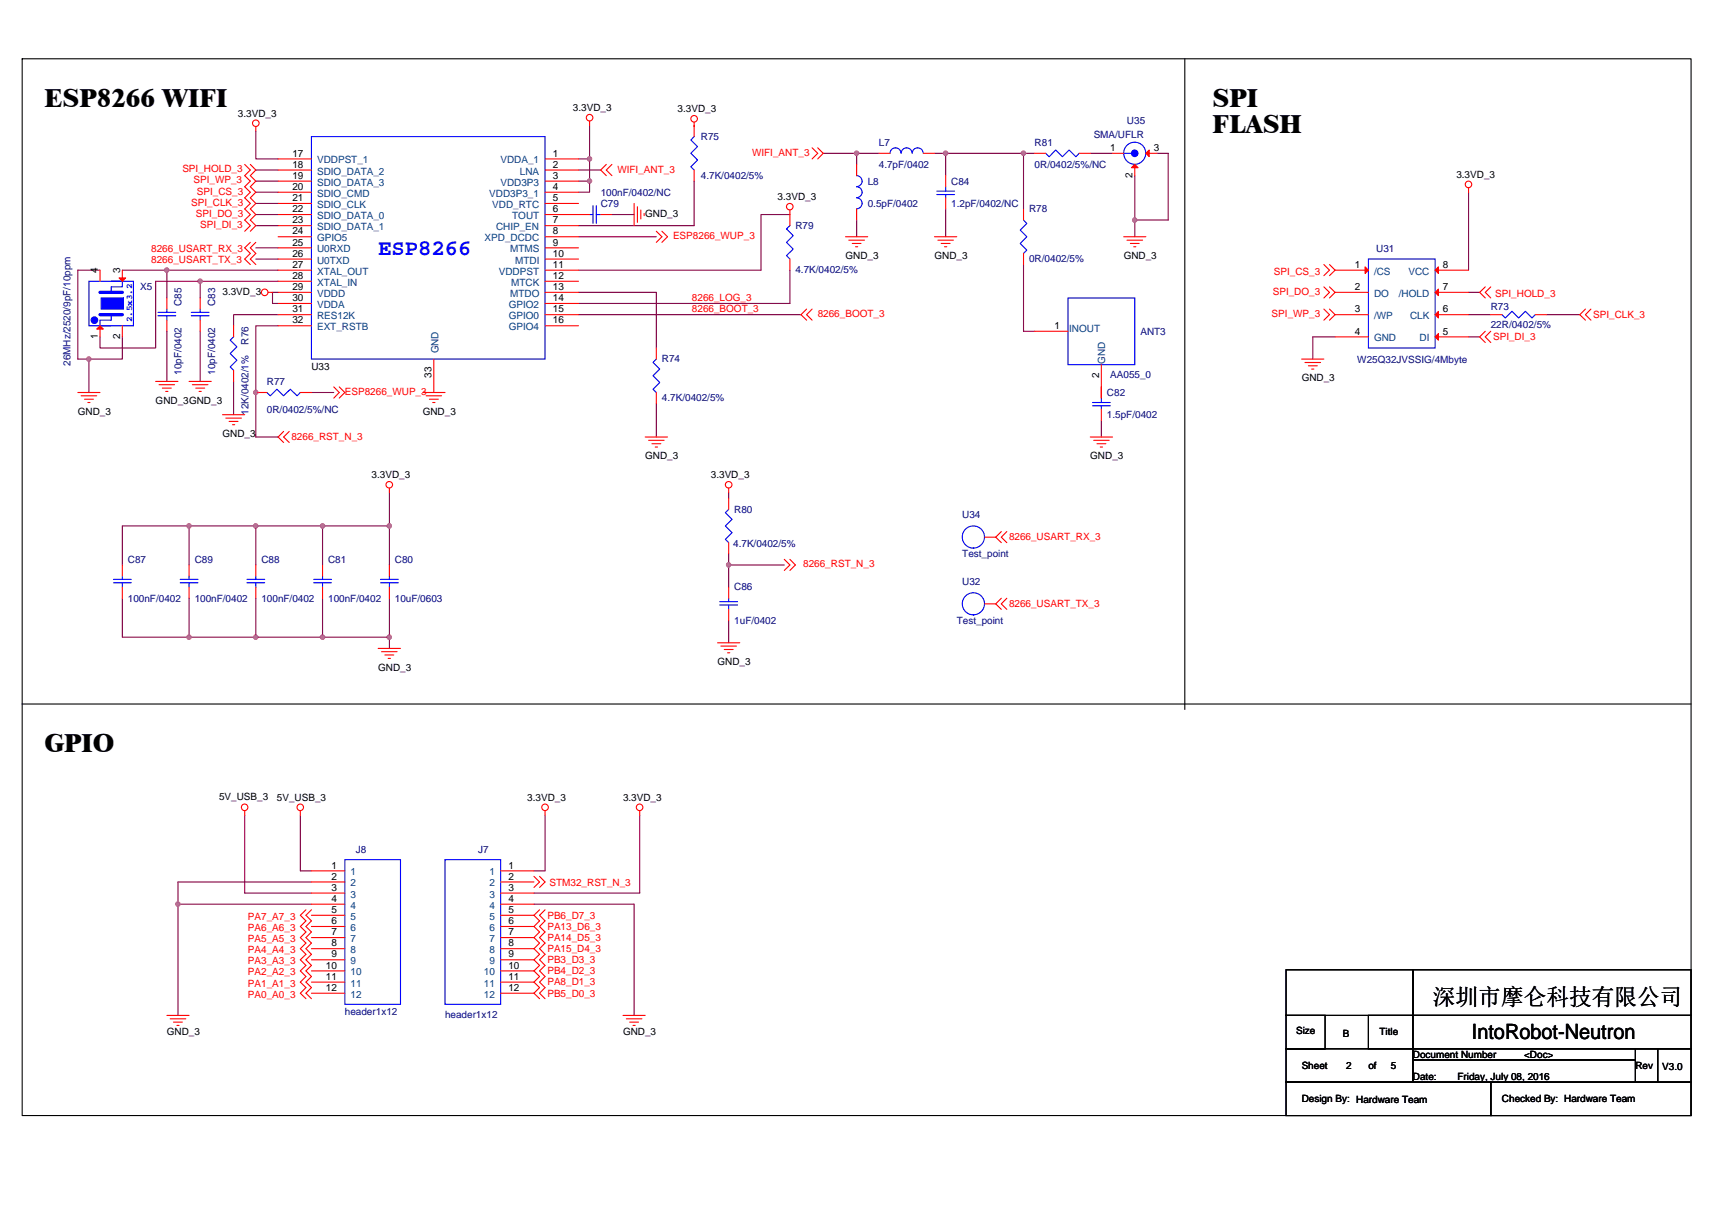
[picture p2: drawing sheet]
<svg xmlns="http://www.w3.org/2000/svg" width="297mm" height="210mm" viewBox="0 0 297 210" stroke-linecap="round" stroke-linejoin="round" font-family="sans-serif">
<g fill="none" stroke="#000" stroke-width=".19">
<path d="M3.8 10.2h289.6v183.4h-289.6zM205.6 10.2v112.9M3.8 122.2h289.6M223.1 168.3h22v7.9h-22zM223.1 176.2h6.8v5.8h-6.8zM237.4 176.2h7.7v5.8h-7.7zM245.1 176.2h48.3v5.8h-48.3zM245.1 168.3h48.3v7.9h-48.3zM223.1 182h22v5.8h-22zM223.1 187.8h35.6v5.8h-35.6zM245.1 182h38.7v1.9h-38.7zM245.1 183.9h38.7v3.9h-38.7z"/>
<path d="M258.7 187.8h34.7v5.8h-34.7zM283.8 182h3.8v5.8h-3.8zM287.6 182h5.8v5.8h-5.8z"/>
</g>
<g fill="none" stroke="#800040" stroke-width=".19">
<path d="M44.4 33.4h3.9M44.4 35.3h3.9M44.4 37.2h3.9M44.4 39.2h3.9M44.4 22.8v4.8h3.9M44.4 29.5h3.9M44.4 31.4h3.9M100.4 29.5h3.8M100.4 27.6h1.9M100.4 31.4h1.9M102.3 21.8v5.8M102.3 27.6v3.8"/>
<path d="M102.3 31.4v2h-1.9M106.2 37.2h3.8M120.4 31.4v7.8h-20M120.4 21.8v.2M137.1 37.2h-5.1v9.7h-31.6M142.8 26.6h5.8M148.6 26.6h3.9M148.6 26.6v1.9M148.6 38.2v2.9M162.1 26.6h2M164.1 26.6h13.5M164.1 26.6v3.9"/>
<path d="M164.1 36.3v4.8M177.6 26.6h1.9M177.6 26.6v9.7M189.2 26.6h3.8M196.9 38.2v2.9M200.7 26.6h2v11.6h-5.8v-7.7M254.8 33.4v13.5M17.4 46.9h-3.9v15.4h1.9v5.8M21.2 46.9h7.8v4.8M21.2 58.5v3.8h-5.8M29 46.9h19.3M29 57.5v8.7"/>
<path d="M34.7 51.7v-2.9h-7.7v11.6h-9.6v-1.9M34.7 57.5v8.7M34.7 48.8h13.6M44.4 43h3.9M44.4 45h3.9M48.3 54.6h-7.8v1.9M48.3 56.5h-3.9v11.6v7.7h3.9M48.3 50.7h-1v2h1M100.4 50.7h13.5v9.7M100.4 41.1h13.5M100.4 54.6h38.6M137.1 46.9v5.8h-36.7"/>
<path d="M177.6 45.9v11.6h1.9M231.6 58.5h-3.8v3.8M254.8 58.5h1.9M254.8 50.7h1.9M254.8 54.6h3.9M268.3 54.6h5.8M40.5 66.2v5.8M54 68.1h3.9M113.9 70v5.8M191.1 72.9v2.9M191.1 67.1v2M32.8 91.3h11.6"/>
<path d="M32.8 91.3h-11.6v6.7M32.8 91.3v6.7M44.4 91.3v6.7M44.4 91.3h11.6M56 91.3h11.6M56 91.3v6.7M67.6 85.5v5.8M67.6 91.3v6.7M126.4 98h9.7M126.4 85.5v.9M126.4 96.1v1.9M126.4 98v3.9"/>
<path d="M21.2 103.8v6.8h11.6M32.8 103.8v6.8M32.8 110.6h11.6M44.4 103.8v6.8M44.4 110.6h11.6M56 103.8v6.8M56 110.6h11.6M67.6 103.8v6.8M67.6 110.6v1.9M126.4 107.7v3.8M42.5 141.5v13.5h11.5M52.1 141.5v9.6h1.9"/>
<path d="M54 153.1h-23.1v3.8M54 156.9h-23.1v19.3M92.6 156.9h17.4v19.3M94.6 141.5v9.6h-2M111 141.5v13.5h-18.4"/>
</g>
<g fill="#f0f" stroke="#f0f" stroke-width=".19">
<circle cx="28.9" cy="46.9" r=".38"/>
<circle cx="34.7" cy="48.8" r=".38"/>
<circle cx="15.4" cy="62.3" r=".38"/>
<circle cx="148.6" cy="26.6" r=".38"/>
<circle cx="44.4" cy="68.1" r=".38"/>
<circle cx="102.3" cy="27.6" r=".38"/>
<circle cx="102.3" cy="31.4" r=".38"/>
<circle cx="67.5" cy="91.3" r=".38"/>
<circle cx="67.5" cy="110.6" r=".38"/>
<circle cx="196.9" cy="38.2" r=".38"/>
<circle cx="177.6" cy="26.6" r=".38"/>
<circle cx="44.4" cy="91.3" r=".38"/>
<circle cx="32.8" cy="91.3" r=".38"/>
<circle cx="56" cy="91.3" r=".38"/>
<circle cx="44.4" cy="110.6" r=".38"/>
<circle cx="32.8" cy="110.6" r=".38"/>
<circle cx="56" cy="110.6" r=".38"/>
<circle cx="126.4" cy="98" r=".38"/>
<circle cx="30.9" cy="156.9" r=".38"/>
<circle cx="164.1" cy="26.6" r=".38"/>
</g>
<g fill="none" stroke="#f00" stroke-width=".19">
<path d="M42.5 28.5l.9 1-.9 1 .9 .9-.9 1 .9 1-.9 .9 .9 1-.9 1 .9 .9-.9 1 .9 1-.9 .9M43.4 28.5l1 1-1 1 1 .9-1 1 1 1-1 .9 1 1-1 1 1 .9-1 1 1 1-1 .9M44.4 22v.8M48.3 27.6h5.7M48.3 29.5h5.7M48.3 31.4h5.7M48.3 33.4h5.7M48.3 35.3h5.7M48.3 37.2h5.7M48.3 39.2h5.7M94.6 27.6h5.8M94.6 29.5h5.8"/>
<path d="M94.6 31.4h5.8M94.6 33.4h5.8M94.6 35.3h5.8M94.6 37.2h7.7M94.6 39.2h5.8M102.3 21v.8M104.2 37.2h2M105.2 28.5l-1 1 1 1M106.2 28.5l-1 1 1 1M110 35.3v3.9M110.6 35.9v2.7M111.2 36.4v1.6"/>
<path d="M111.8 37v.4M120.4 21.2v.8M120.4 29.5v1.9M120.4 21.8v1.9M137.1 36.4v2.8M140.9 25.7l1 .9-1 1M141.9 25.7l.9 .9-.9 1M148.6 28.5v2M148.6 36.3v1.9M152.5 26.6h1.9M160.2 26.6h1.9M164.1 34.3v2"/>
<path d="M164.1 30.5v1.9M177.6 36.3v1.9M179.5 26.6h1.9M187.2 26.6h2M193 26.6h2M196.9 28.5v2M198.8 26.6h1.9M254.8 32.6v.8M17.4 56.5v2M17.4 46.9v1.9M21.2 56.5v2M21.2 46.9v1.9"/>
<path d="M29 51.7v1.9M29 55.6v1.9M34.7 51.7v1.9M34.7 55.6v1.9M40.5 56.5v2M43.4 42.1l-.9 .9 .9 1-.9 1 .9 .9M44.4 42.1l-1 .9 1 1-1 1 1 .9M46.5 50.7h.8M48.3 41.1h5.7M48.3 43h5.7M48.3 45h5.7M48.3 46.9h5.7"/>
<path d="M48.3 48.8h5.7M48.3 50.7h5.7M48.3 52.7h5.7M48.3 54.6h5.7M48.3 56.5h5.7M94.6 41.1h5.8M94.6 43h5.8M94.6 45h5.8M94.6 46.9h5.8M94.6 48.8h5.8M94.6 50.7h5.8M94.6 52.7h5.8"/>
<path d="M94.6 54.6h5.8M94.6 56.5h5.8M113.9 40.1l.9 1-.9 1M114.8 40.1l1 1-1 1M137.1 45v1.9M140 53.6l-1 1 1 1M140.9 53.6l-.9 1 .9 1M146.7 41.1h3.9M147.3 41.7h2.7M147.9 42.2h1.5M148.4 42.8h.4M162.1 41.1h3.9"/>
<path d="M162.7 41.7h2.7M163.3 42.2h1.5M163.9 42.8h.4M177.6 44v1.9M179.5 57.5h5.8M195 41.1h3.8M195.5 41.7h2.7M196.1 42.2h1.6M196.7 42.8h.4M229.7 49.8l1 .9-1 1M229.7 45.9l1 1-1 .9M229.7 53.6l1 1-1 1"/>
<path d="M230.7 49.8l.9 .9M230.7 45.9l.9 1M230.7 53.6l.9 1M231.6 50.7l-.9 1M231.6 46.9l-.9 .9M231.6 54.6l-.9 1M231.6 46.9h5.8M231.6 50.7h5.8M231.6 58.5h5.8M231.6 54.6h5.8M249 46.9h5.8M249 50.7h5.8"/>
<path d="M249 54.6h5.8M249 58.5h5.8M257.7 57.5l-1 1 1 .9M257.7 49.8l-1 .9 1 1M258.7 57.5l-1 1 1 .9M258.7 49.8l-1 .9 1 1M258.7 54.6h1.9M266.4 54.6h1.9M275.1 53.6l-1 1 1 1M276 53.6l-.9 1 .9 1M13.5 68.1h3.9M14.1 68.7h2.7"/>
<path d="M14.7 69.3h1.5M15.2 69.8h.4M27 66.2h3.9M27.6 66.8h2.7M28.2 67.4h1.5M28.7 67.9h.4M32.8 66.2h3.9M33.4 66.8h2.7M34 67.4h1.5M34.5 67.9h.4M38.6 72h3.9M39.2 72.6h2.7"/>
<path d="M39.7 73.1h1.6M40.3 73.7h.4M40.5 64.3v1.9M44.4 68.1h1.9M49.2 74.9l-.9 .9 .9 1M50.2 74.9l-1 .9 1 1M52.1 68.1h1.9M57.9 67.1l1 1-1 1M58.9 67.1l.9 1-.9 1M73.3 68.1h3.9M73.9 68.7h2.7M74.5 69.3h1.5"/>
<path d="M75.1 69.8h.4M75.3 62.3v5.8M111.9 75.8h3.9M112.5 76.4h2.7M113.1 77h1.6M113.7 77.6h.4M113.9 68.1v1.9M113.9 60.4v1.9M189.2 75.8h3.8M189.8 76.4h2.6M190.3 77h1.6M190.9 77.6h.4"/>
<path d="M191.1 63.3v5.8v-2M191.1 71v1.9M225.8 62.3h3.9M226.4 62.9h2.7M227 63.5h1.6M227.6 64.1h.4M21.2 98v2M32.8 98v2M44.4 98v2M56 98v2M67.6 84.7v.8M67.6 98v2"/>
<path d="M126.4 84.7v.8M126.4 94.2v1.9M126.4 86.4v2M136.1 97.1l1 .9-1 1M137.1 97.1l.9 .9-.9 1M170.8 93.2h2M172.8 93.2l.9 1M173.7 92.2l-.9 1M174.7 92.2l-1 1 1 1M21.2 101.9v1.9M32.8 101.9v1.9M44.4 101.9v1.9"/>
<path d="M56 101.9v1.9M65.6 112.5h3.9M66.2 113.1h2.7M66.8 113.7h1.5M67.3 114.3h.5M67.6 101.9v1.9M124.5 111.5h3.9M125.1 112.1h2.7M125.7 112.7h1.5M126.2 113.3h.4M126.4 101.9v1.9M126.4 105.7v2"/>
<path d="M170.8 104.8h2M172.8 104.8l.9 .9M173.7 103.8l-.9 1M174.7 103.8l-1 1 1 .9M42.5 140.7v.8M52.1 140.7v.8M53.1 157.9l-1 .9 1 1-1 1 1 .9-1 1 1 1-1 .9 1 1-1 1 1 .9-1 1 1 1-1 .9 1 1-1 1 1 .9M54 151.1h5.8M54 153.1h5.8M54 155h5.8M54 156.9h5.8M54 158.8h5.8"/>
<path d="M54 157.9l-.9 .9 .9 1-.9 1 .9 .9-.9 1 .9 1-.9 .9 .9 1-.9 1 .9 .9-.9 1 .9 1-.9 .9 .9 1-.9 1 .9 .9M86.9 151.1h5.7M86.9 153.1h5.7M86.9 155h5.7M86.9 156.9h5.7M86.9 158.8h5.7M92.6 158.8l1 1-1 1M92.6 152.1l1 1-1 .9M93.6 157.9l-1 .9M93.6 152.1l1 1-1 .9M94.6 157.9l-1 .9 1 1-1 1 1 .9-1 1 1 1-1 .9 1 1-1 1 1 .9-1 1 1 1-1 .9 1 1-1 1 1 .9M94.6 140.7v.8"/>
<path d="M111 140.7v.8M29 176.2h3.8M29.5 176.8h2.7M30.1 177.4h1.5M30.7 177.9h.4M54 160.8h5.8M54 162.7h5.8M54 164.6h5.8M54 166.6h5.8M54 168.5h5.8M54 170.4h5.8M54 172.4h5.8"/>
<path d="M86.9 160.8h5.7M86.9 162.7h5.7M86.9 164.6h5.7M86.9 166.6h5.7M86.9 168.5h5.7M86.9 170.4h5.7M86.9 172.4h5.7M92.6 164.6l1 1-1 1M92.6 166.6l1 .9-1 1M92.6 170.4l1 1-1 1M92.6 172.4l1 .9M92.6 160.8l1 .9-1 1"/>
<path d="M92.6 162.7l1 1-1 .9M92.6 168.5l1 1-1 .9M108.1 176.2h3.8M108.7 176.8h2.7M109.3 177.4h1.5M109.8 177.9h.4"/>
<circle cx="44.4" cy="21.4" r=".57"/>
<circle cx="102.3" cy="20.4" r=".57"/>
<circle cx="120.4" cy="20.6" r=".57"/>
<circle cx="137" cy="35.9" r=".57"/>
<circle cx="254.8" cy="32" r=".57"/>
<circle cx="45.9" cy="50.7" r=".57"/>
<circle cx="67.5" cy="84.1" r=".57"/>
<circle cx="126.4" cy="84.1" r=".57"/>
<circle cx="42.4" cy="140.1" r=".57"/>
<circle cx="52.1" cy="140.1" r=".57"/>
<circle cx="94.6" cy="140.1" r=".57"/>
<circle cx="111" cy="140.1" r=".57"/>
</g>
<g fill="none" stroke="#00f" stroke-width=".19">
<path d="M54 23.7h40.6v38.6h-40.6zM102.3 37.2h.6M102.9 35.7v3.1M103.5 37.2h.7M103.5 35.7v3.1M120.4 23.7l-.5 .6 1.1 1.1-1.1 1.2 1.1 1.2-1.1 1.1 .5 .6M137.1 39.2l-.6 .5 1.1 1.2-1.1 1.2 1.1 1.1-1.1 1.2 .6 .6M148.6 30.5a.95 .95 0 0 1 1 .9 .95 .95 0 0 1-1 1 .96 .96 0 0 1 1 .9 .96 .96 0 0 1-1 1M148.6 34.3a.95 .95 0 0 1 1 1 .95 .95 0 0 1-1 .9M156.3 26.6a.95 .95 0 0 0-.9-.9 .95 .95 0 0 0-1 .9M160.2 26.6a.96 .96 0 0 0-1-.9 .96 .96 0 0 0-.9 .9 .95 .95 0 0 0-1-.9 .95 .95 0 0 0-.9 .9M162.5 33.8h3.1"/>
<path d="M162.5 33.2h3.1M164.1 32.4v.8M164.1 33.8v.5M177.6 38.2l.6 .6-1.2 1.1 1.2 1.2-1.2 1.1 1.2 1.2-.6 .6M181.4 26.6l.6 .6 1.2-1.2 1.1 1.2 1.2-1.2 1.2 1.2 .5-.6M195 26.6h1.3M15.4 48.8h7.8v7.7h-7.8zM19.3 48.8h1.9v1h-1.9v.9M19.3 54.6v1h-1.9v.9h1.9M27.4 54.2h3.1M27.4 54.8h3.1M29 54.8v.8"/>
<path d="M29 53.6v.6M33.2 54.2h3.1M33.2 54.8h3.1M34.7 54.8v.8M34.7 53.6v.6M40.5 58.5l-.6 .5 1.2 1.2-1.2 1.2 1.2 1.1-1.2 1.2 .6 .6M185.3 51.7h11.6v11.6h-11.6zM237.4 45h11.6v15.4h-11.6zM260.6 54.6l.6 .6 1.1-1.2 1.2 1.2 1.1-1.2 1.2 1.2 .6-.6M46.3 68.1l.6 .6 1.1-1.2 1.2 1.2 1.2-1.2 1.1 1.2 .6-.6M113.9 62.3l-.6 .6 1.2 1.2-1.2 1.1 1.2 1.2-1.2 1.1 .6 .6M189.5 70.4h3.1"/>
<path d="M189.5 69.8h3.1M191.1 69.1v.7M191.1 70.4v.6M21.2 100v.5M32.8 100v.5M44.4 100v.5M56 100v.5M67.6 100v.5M126.4 88.4l-.5 .6 1.1 1.1-1.1 1.2 1.1 1.1-1.1 1.2 .5 .6M19.7 100.5h3.1M19.7 101.1h3.1M21.2 101.1v.8"/>
<path d="M31.3 100.5h3.1M31.3 101.1h3.1M32.8 101.1v.8M42.8 100.5h3.1M42.8 101.1h3.1M44.4 101.1v.8M54.4 100.5h3.1M54.4 101.1h3.1M56 101.1v.8M66 100.5h3.1M66 101.1h3.1M67.6 101.1v.8"/>
<path d="M124.9 104.4h3.1M124.9 105h3.1M126.4 105v.7M126.4 103.8v.6M59.8 149.2h9.7v25.1h-9.7zM77.2 149.2h9.7v25.1h-9.7z"/>
<circle cx="196.9" cy="26.6" r="1.92"/>
<circle cx="168.9" cy="93.2" r="1.93"/>
<circle cx="168.9" cy="104.8" r="1.92"/>
</g>
<g fill="#00f" stroke="#00f" stroke-width=".19">
<path d="M17.6 51.7v1.9h3.8v-1.9z" fill-rule="evenodd"/>
<circle cx="196.9" cy="26.6" r=".57"/>
<circle cx="16.4" cy="55.6" r=".57"/>
</g>
<g fill="#f00" stroke="#f00" stroke-width=".19">
<path d="M196.3 29.1l.6-.6 .6 .6z"/>
<path d="M198.8 26.6l.6-.6v1.2z"/>
<path d="M236.9 46.3l.5 .6-.5 .6z"/>
<path d="M249 46.9l.6-.6v1.2z"/>
<path d="M249 50.7l.6-.5v1.1z"/>
<path d="M249 54.6l.6-.6v1.2z"/>
<path d="M249 58.5l.6-.6v1.1z"/>
<path d="M16.8 57.1l.6-.6 .5 .6z"/>
<path d="M20.7 48.2h1.1l-.6 .6z"/>
</g>
<path d="M17.4 54.6h3.8M17.4 50.7h3.8" fill="none" stroke="#00f" stroke-width=".57"/>
<g font-size="4.6">
<text x="7.7" y="18.5">ESP8266 WIFI</text>
<text x="210.4" y="18.5">SPI</text>
<text x="210.4" y="23.2">FLASH</text>
<text x="7.7" y="130.5">GPIO</text>
</g>
<text font-size="4" x="248.6" y="174.4">深圳市摩仑科技有限公司</text>
<text font-size="3.9" fill="#00f" x="65.6" y="44.3">ESP8266</text>
<text font-size="3.7" x="255.4" y="180.3">IntoRobot-Neutron</text>
<g font-size="1.7">
<text x="41.3" y="20.2">3.3VD_3</text>
<text x="99.4" y="19.3">3.3VD_3</text>
<text x="117.6" y="19.5">3.3VD_3</text>
<text x="50.7" y="27.2">17</text>
<text x="50.7" y="29.1">18</text>
<text x="95.9" y="29.1">2</text>
<text x="95.9" y="27.2">1</text>
<text x="192.6" y="26.2">1</text>
<text x="200.2" y="26.2">3</text>
<text x="50.7" y="31">19</text>
<text x="50.7" y="33">20</text>
<text x="50.7" y="34.9">21</text>
<text x="95.9" y="34.9">5</text>
<text x="95.9" y="31">3</text>
<text x="95.9" y="33">4</text>
<text x="134.9" y="34.7">3.3VD_3</text>
<text x="196.5" y="30.8" transform="rotate(-90 196.5 30.8)">2</text>
<text x="252.7" y="30.9">3.3VD_3</text>
<text x="50.7" y="36.8">22</text>
<text x="50.7" y="38.8">23</text>
<text x="50.7" y="40.7">24</text>
<text x="95.9" y="36.8">6</text>
<text x="95.9" y="38.8">7</text>
<text x="95.9" y="40.7">8</text>
<text x="111.9" y="37.6">GND_3</text>
<text x="17" y="47.5" transform="rotate(-90 17 47.5)">4</text>
<text x="20.8" y="47.5" transform="rotate(-90 20.8 47.5)">3</text>
<text x="50.7" y="42.6">25</text>
<text x="50.7" y="44.6">26</text>
<text x="50.7" y="46.5">27</text>
<text x="95.9" y="42.6">9</text>
<text x="95.9" y="46.5">11</text>
<text x="95.9" y="44.6">10</text>
<text x="146.7" y="45">GND_3</text>
<text x="162.1" y="45">GND_3</text>
<text x="195" y="45">GND_3</text>
<text x="235.1" y="46.5">1</text>
<text x="250.4" y="46.5">8</text>
<text x="38.6" y="51.1">3.3VD_3</text>
<text x="50.7" y="48.4">28</text>
<text x="50.7" y="50.3">29</text>
<text x="50.7" y="52.3">30</text>
<text x="95.9" y="48.4">12</text>
<text x="95.9" y="52.3">14</text>
<text x="95.9" y="50.3">13</text>
<text x="235.1" y="50.3">2</text>
<text x="250.4" y="50.3">7</text>
<text x="17" y="58.8" transform="rotate(-90 17 58.8)">1</text>
<text x="20.8" y="58.8" transform="rotate(-90 20.8 58.8)">2</text>
<text x="50.7" y="54.2">31</text>
<text x="50.7" y="56.1">32</text>
<text x="95.9" y="54.2">15</text>
<text x="95.9" y="56.1">16</text>
<text x="183" y="57.1">1</text>
<text x="235.1" y="58.1">4</text>
<text x="235.1" y="54.2">3</text>
<text x="250.4" y="58.1">5</text>
<text x="250.4" y="54.2">6</text>
<text x="54" y="64.3">U33</text>
<text x="74.9" y="65.6" transform="rotate(-90 74.9 65.6)">33</text>
<text x="190.7" y="65.6" transform="rotate(-90 190.7 65.6)">2</text>
<text x="13.5" y="72">GND_3</text>
<text x="27" y="70">GND_3GND_3</text>
<text x="73.3" y="72">GND_3</text>
<text x="225.8" y="66.2">GND_3</text>
<text x="38.6" y="75.8">GND_3</text>
<text x="64.5" y="83">3.3VD_3</text>
<text x="111.9" y="79.7">GND_3</text>
<text x="123.3" y="83">3.3VD_3</text>
<text x="189.2" y="79.7">GND_3</text>
<text x="65.6" y="116.4">GND_3</text>
<text x="124.5" y="115.4">GND_3</text>
<text x="38" y="138.8">5V_USB_3</text>
<text x="48" y="139">5V_USB_3</text>
<text x="91.5" y="139">3.3VD_3</text>
<text x="108.1" y="139">3.3VD_3</text>
<text x="57.5" y="150.7">1</text>
<text x="57.5" y="152.7">2</text>
<text x="57.5" y="154.6">3</text>
<text x="88.2" y="150.7">1</text>
<text x="88.2" y="152.7">2</text>
<text x="88.2" y="154.6">3</text>
<text x="57.5" y="156.5">4</text>
<text x="57.5" y="158.4">5</text>
<text x="57.5" y="160.4">6</text>
<text x="88.2" y="156.5">4</text>
<text x="88.2" y="158.4">5</text>
<text x="88.2" y="160.4">6</text>
<text x="57.5" y="162.3">7</text>
<text x="57.5" y="164.2">8</text>
<text x="57.5" y="166.2">9</text>
<text x="88.2" y="162.3">7</text>
<text x="88.2" y="164.2">8</text>
<text x="88.2" y="166.2">9</text>
<text x="56.5" y="168.1">10</text>
<text x="56.5" y="170">11</text>
<text x="56.5" y="172">12</text>
<text x="88.2" y="168.1">10</text>
<text x="88.2" y="170">11</text>
<text x="88.2" y="172">12</text>
<text x="29" y="179.7">GND_3</text>
<text x="108.1" y="179.7">GND_3</text>
<text x="224.9" y="179.5">Size</text>
<text x="233" y="179.9">B</text>
<text x="239.3" y="179.7">Title</text>
<text x="225.8" y="185.5">Sheet</text>
<text x="233.6" y="185.5">2</text>
<text x="237.4" y="185.5">of</text>
<text x="241.3" y="185.5">5</text>
<text x="245.1" y="183.6">Document Number</text>
<text x="264.5" y="183.6">&lt;Doc&gt;</text>
<text x="283.8" y="185.5">Rev</text>
<text x="288.4" y="185.7">V3.0</text>
<text x="225.8" y="191.3">Design By: Hardware Team</text>
<text x="245.1" y="187.4">Date:</text>
<text x="252.9" y="187.4">Friday, July 08, 2016</text>
<text x="260.6" y="191.3">Checked By: Hardware Team</text>
</g>
<g font-size="1.7" fill="#000080">
<text x="189.8" y="23.9">SMA/UFLR</text>
<text x="195.5" y="21.6">U35</text>
<text x="121.6" y="24.3">R75</text>
<text x="152.5" y="25.3">L7</text>
<text x="152.5" y="29.1">4.7pF/0402</text>
<text x="179.5" y="25.3">R81</text>
<text x="179.5" y="29.1">0R/0402/5%/NC</text>
<text x="104.2" y="35.9">C79</text>
<text x="104.2" y="34">100nF/0402/NC</text>
<text x="121.6" y="31.1">4.7K/0402/5%</text>
<text x="150.6" y="32">L8</text>
<text x="150.6" y="35.9">0.5pF/0402</text>
<text x="165" y="32">C84</text>
<text x="165" y="35.9">1.2pF/0402/NC</text>
<text x="138" y="39.7">R79</text>
<text x="178.6" y="36.9">R78</text>
<text x="138" y="47.5">4.7K/0402/5%</text>
<text x="178.6" y="45.5">0R/0402/5%</text>
<text x="238.8" y="43.8">U31</text>
<text x="24.3" y="50.4">X5</text>
<text x="31.5" y="53.1" transform="rotate(-90 31.5 53.1)">C85</text>
<text x="37.3" y="53.1" transform="rotate(-90 37.3 53.1)">C83</text>
<text x="258.7" y="53.8">R73</text>
<text x="43.1" y="59.8" transform="rotate(-90 43.1 59.8)">R76</text>
<text x="197.9" y="58.1">ANT3</text>
<text x="258.7" y="56.9">22R/0402/5%</text>
<text x="12.2" y="63.5" transform="rotate(-90 12.2 63.5)">26MHz/2520/9pF/10ppm</text>
<text x="31.5" y="65" transform="rotate(-90 31.5 65)">10pF/0402</text>
<text x="37.3" y="65" transform="rotate(-90 37.3 65)">10pF/0402</text>
<text x="114.8" y="62.9">R74</text>
<text x="192.6" y="65.6">AA055_0</text>
<text x="235.5" y="62.9">W25Q32JVSSIG/4Mbyte</text>
<text x="43.1" y="72" transform="rotate(-90 43.1 72)">12K/0402/1%</text>
<text x="46.3" y="66.8">R77</text>
<text x="46.3" y="71.6">0R/0402/5%/NC</text>
<text x="114.8" y="69.7">4.7K/0402/5%</text>
<text x="192.1" y="68.7">C82</text>
<text x="192.1" y="72.6">1.5pF/0402</text>
<text x="127.4" y="89">R80</text>
<text x="167" y="89.9">U34</text>
<text x="127.2" y="95">4.7K/0402/5%</text>
<text x="22.2" y="97.6">C87</text>
<text x="33.8" y="97.6">C89</text>
<text x="45.4" y="97.6">C88</text>
<text x="56.9" y="97.6">C81</text>
<text x="68.5" y="97.6">C80</text>
<text x="167" y="101.5">U32</text>
<text x="167" y="96.7">Test_point</text>
<text x="22.2" y="104.4">100nF/0402</text>
<text x="33.8" y="104.4">100nF/0402</text>
<text x="45.4" y="104.4">100nF/0402</text>
<text x="56.9" y="104.4">100nF/0402</text>
<text x="68.5" y="104.4">10uF/0603</text>
<text x="127.4" y="102.5">C86</text>
<text x="127.4" y="108.3">1uF/0402</text>
<text x="166" y="108.3">Test_point</text>
<text x="61.8" y="148">J8</text>
<text x="83" y="148">J7</text>
<text x="59.8" y="176.2">header1x12</text>
<text x="77.2" y="176.6">header1x12</text>
</g>
<g font-size="1.7" fill="#f00">
<text x="31.6" y="29.9">SPI_HOLD_3</text>
<text x="130.5" y="27">WIFI_ANT_3</text>
<text x="33.2" y="35.7">SPI_CLK_3</text>
<text x="33.6" y="31.8">SPI_WP_3</text>
<text x="34.2" y="33.8">SPI_CS_3</text>
<text x="107.1" y="30.1">WIFI_ANT_3</text>
<text x="34" y="37.6">SPI_DO_3</text>
<text x="34.7" y="39.5">SPI_DI_3</text>
<text x="116.8" y="41.5">ESP8266_WUP_3</text>
<text x="26.2" y="43.8">8266_USART_RX_3</text>
<text x="26.2" y="45.7">8266_USART_TX_3</text>
<text x="221" y="47.6">SPI_CS_3</text>
<text x="120.1" y="52.2">8266_LOG_3</text>
<text x="220.8" y="51.1">SPI_DO_3</text>
<text x="259.4" y="51.5">SPI_HOLD_3</text>
<text x="120.1" y="54.1">8266_BOOT_3</text>
<text x="141.9" y="55">8266_BOOT_3</text>
<text x="220.6" y="55">SPI_WP_3</text>
<text x="259.1" y="59">SPI_DI_3</text>
<text x="276.4" y="55.2">SPI_CLK_3</text>
<text x="59.8" y="68.5">ESP8266_WUP_3</text>
<text x="50.6" y="76.4">8266_RST_N_3</text>
<text x="175.1" y="93.8">8266_USART_RX_3</text>
<text x="139.4" y="98.4">8266_RST_N_3</text>
<text x="175.1" y="105.4">8266_USART_TX_3</text>
<text x="95.4" y="153.8">STM32_RST_N_3</text>
<text x="43" y="159.6">PA7_A7_3</text>
<text x="43" y="161.5">PA6_A6_3</text>
<text x="95" y="161.4">PA13_D6_3</text>
<text x="95" y="159.4">PB6_D7_3</text>
<text x="43" y="163.5">PA5_A5_3</text>
<text x="43" y="165.4">PA4_A4_3</text>
<text x="43" y="167.3">PA3_A3_3</text>
<text x="95" y="167.2">PB3_D3_3</text>
<text x="95" y="163.3">PA14_D5_3</text>
<text x="95" y="165.2">PA15_D4_3</text>
<text x="43" y="169.3">PA2_A2_3</text>
<text x="43" y="171.2">PA1_A1_3</text>
<text x="43" y="173.1">PA0_A0_3</text>
<text x="95" y="172.9">PB5_D0_3</text>
<text x="95" y="169.1">PB4_D2_3</text>
<text x="95" y="171">PA8_D1_3</text>
</g>
<g font-size="1.7" fill="#004080">
<text x="55" y="28.4">VDDPST_1</text>
<text x="86.8" y="28.4">VDDA_1</text>
<text x="55" y="30.3">SDIO_DATA_2</text>
<text x="55" y="32.2">SDIO_DATA_3</text>
<text x="55" y="34.1">SDIO_CMD</text>
<text x="84.9" y="34.1">VDD3P3_1</text>
<text x="86.8" y="32.2">VDD3P3</text>
<text x="90.2" y="30.3">LNA</text>
<text x="55" y="36.1">SDIO_CLK</text>
<text x="55" y="38">SDIO_DATA_0</text>
<text x="55" y="39.9">SDIO_DATA_1</text>
<text x="55" y="41.9">GPIO5</text>
<text x="84.1" y="41.9">XPD_DCDC</text>
<text x="85.4" y="36.1">VDD_RTC</text>
<text x="86.1" y="39.9">CHIP_EN</text>
<text x="88.9" y="38">TOUT</text>
<text x="55" y="43.8">U0RXD</text>
<text x="55" y="45.7">U0TXD</text>
<text x="55" y="47.7">XTAL_OUT</text>
<text x="86.5" y="47.7">VDDPST</text>
<text x="88.5" y="43.8">MTMS</text>
<text x="89.4" y="45.7">MTDI</text>
<text x="238.4" y="47.7">/CS</text>
<text x="244.4" y="47.7">VCC</text>
<text x="55" y="49.6">XTAL_IN</text>
<text x="55" y="51.5">VDDD</text>
<text x="55" y="53.4">VDDA</text>
<text x="88.3" y="53.4">GPIO2</text>
<text x="88.5" y="51.5">MTDO</text>
<text x="88.7" y="49.6">MTCK</text>
<text x="238.4" y="51.5">DO</text>
<text x="242.7" y="51.5">/HOLD</text>
<text x="55" y="55.4">RES12K</text>
<text x="55" y="57.3">EXT_RSTB</text>
<text x="88.3" y="55.4">GPIO0</text>
<text x="88.3" y="57.3">GPIO4</text>
<text x="185.5" y="57.7">INOUT</text>
<text x="238.4" y="59.2">GND</text>
<text x="238.4" y="55.4">/WP</text>
<text x="244.6" y="55.4">CLK</text>
<text x="246.3" y="59.2">DI</text>
<text x="76.1" y="61.3" transform="rotate(-90 76.1 61.3)">GND</text>
<text x="191.7" y="63.1" transform="rotate(-90 191.7 63.1)">GND</text>
<text x="60.8" y="151.9">1</text>
<text x="60.8" y="153.8">2</text>
<text x="60.8" y="155.8">3</text>
<text x="84.9" y="151.9">1</text>
<text x="84.9" y="153.8">2</text>
<text x="84.9" y="155.8">3</text>
<text x="60.8" y="157.7">4</text>
<text x="60.8" y="159.6">5</text>
<text x="60.8" y="161.6">6</text>
<text x="84.9" y="157.7">4</text>
<text x="84.9" y="159.6">5</text>
<text x="84.9" y="161.6">6</text>
<text x="60.8" y="163.5">7</text>
<text x="60.8" y="165.4">8</text>
<text x="60.8" y="167.3">9</text>
<text x="84.9" y="163.5">7</text>
<text x="84.9" y="165.4">8</text>
<text x="84.9" y="167.3">9</text>
<text x="60.8" y="169.3">10</text>
<text x="60.8" y="171.2">11</text>
<text x="60.8" y="173.1">12</text>
<text x="83.9" y="169.3">10</text>
<text x="83.9" y="171.2">11</text>
<text x="83.9" y="173.1">12</text>
</g>
<text font-size="1.5" fill="#00f" x="22.9" y="55.9" transform="rotate(-90 22.9 55.9)">2.5x3.2</text>
</svg>
